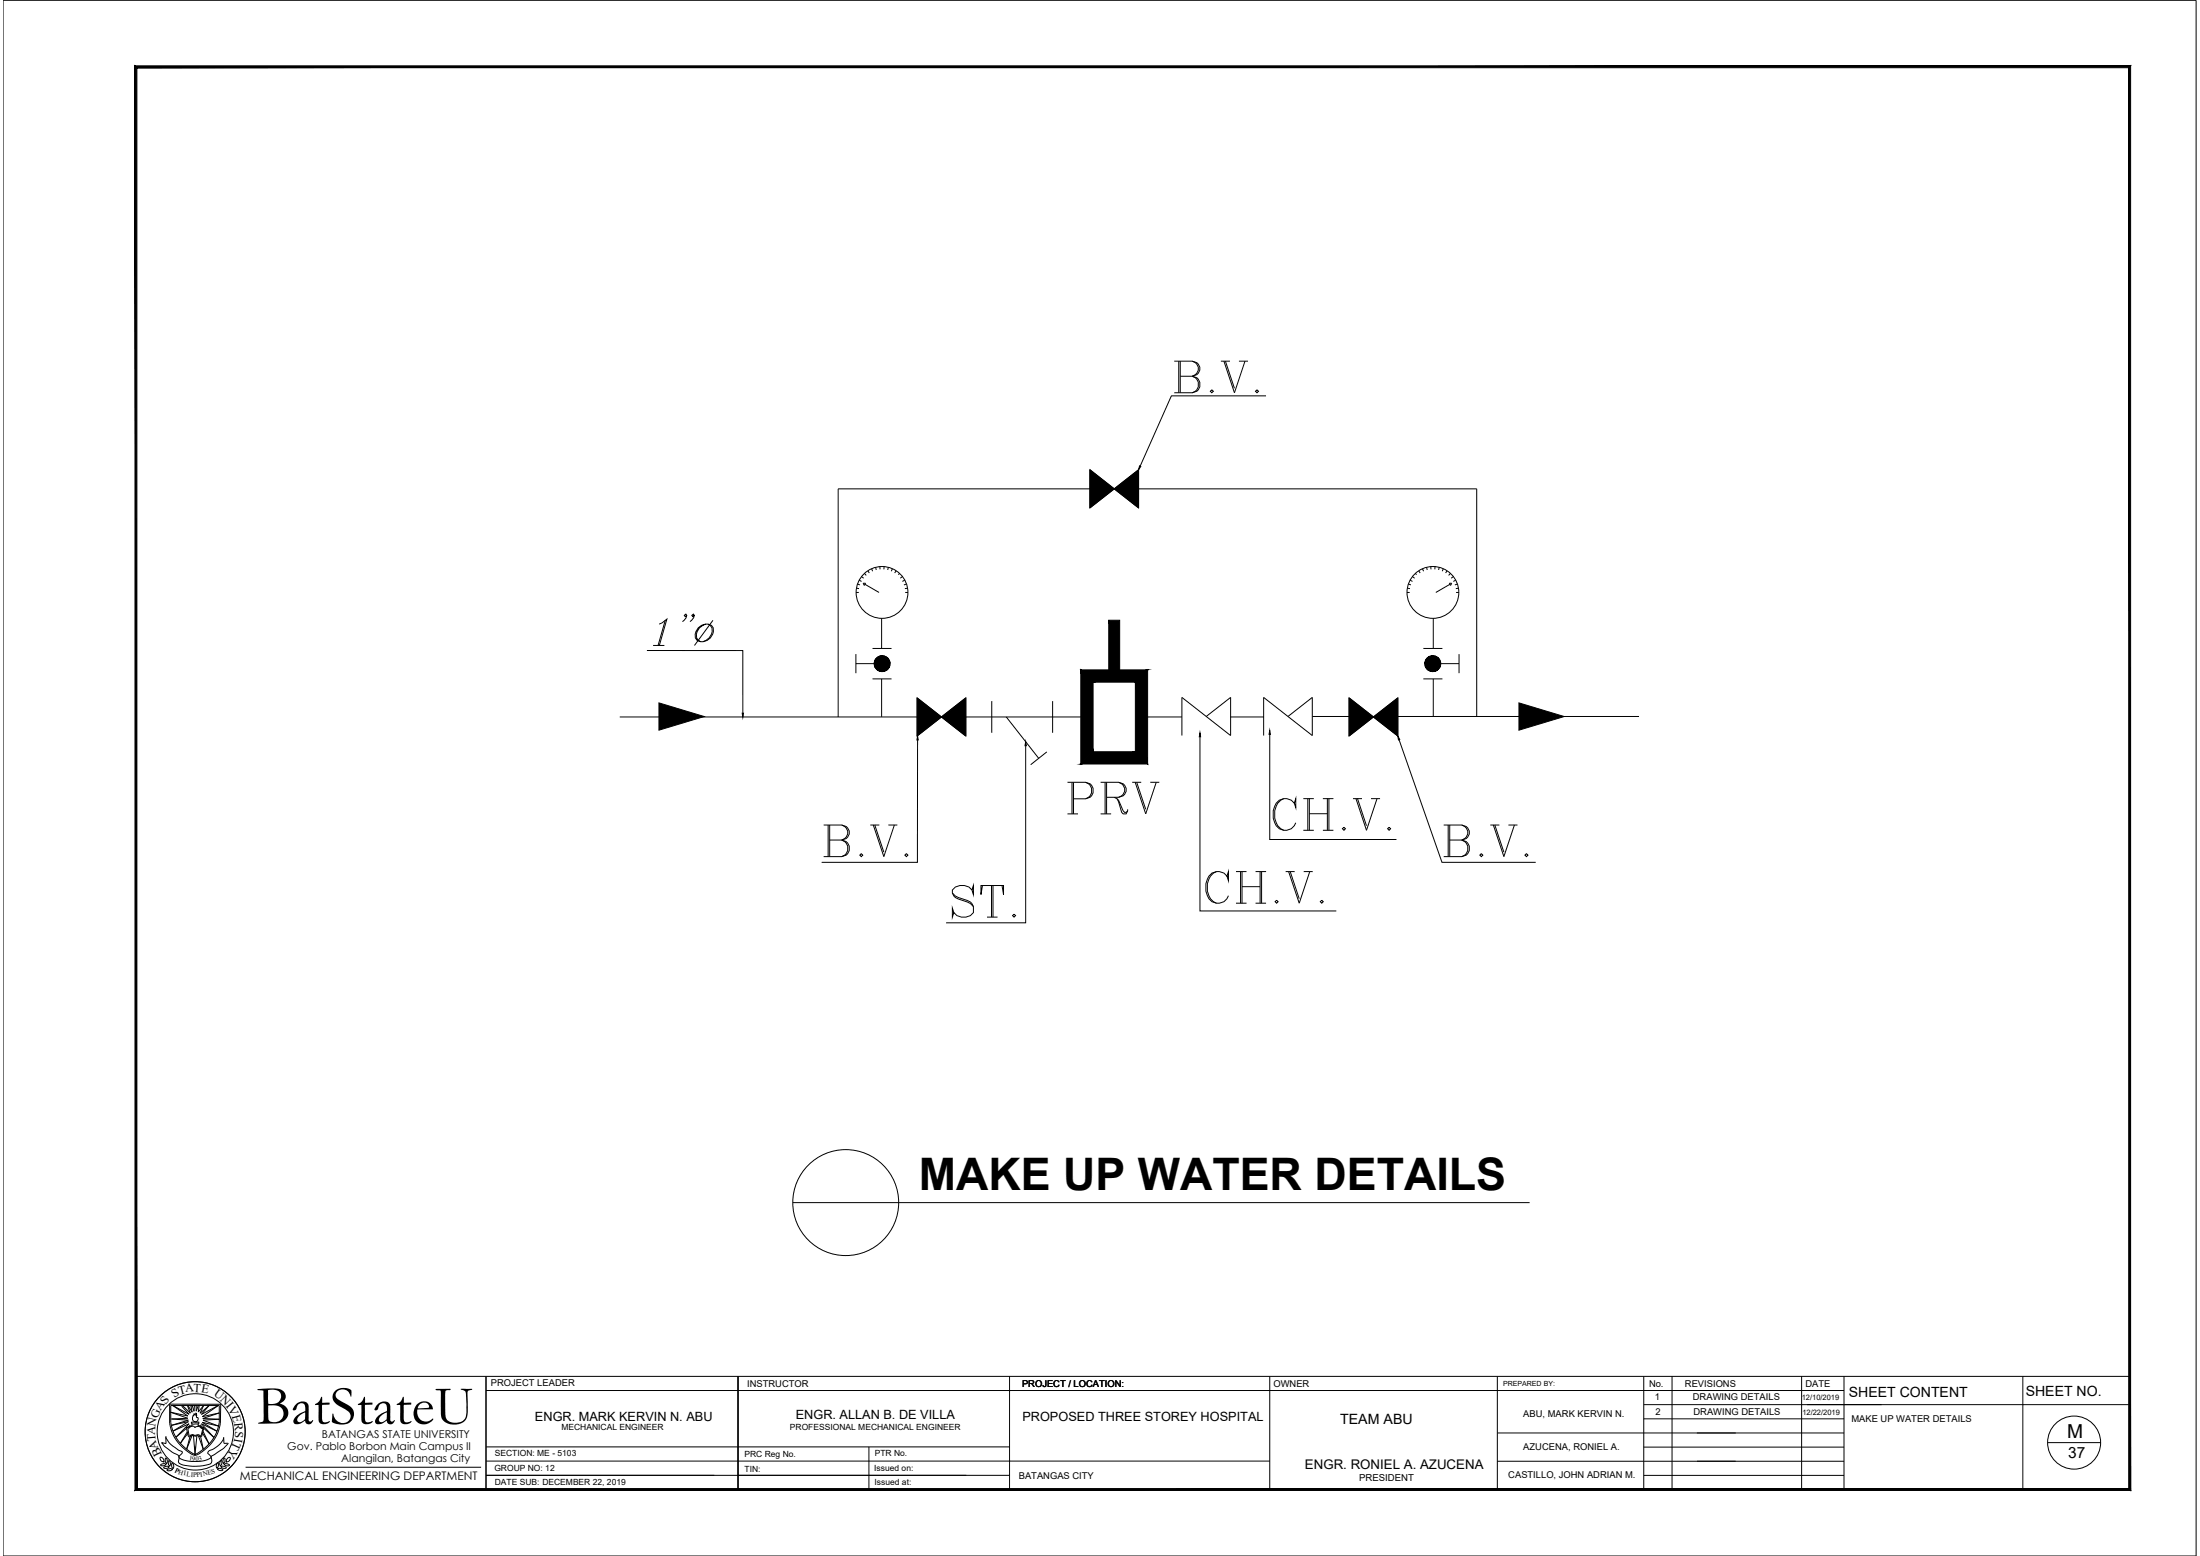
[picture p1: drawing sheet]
<svg xmlns="http://www.w3.org/2000/svg" width="420mm" height="297mm" viewBox="0 0 420 297" stroke-linecap="round" stroke-linejoin="round" font-family="sans-serif">
<!-- layer: .1 -->
<path d="M.6 .1h418.8" fill="none" stroke="#000" stroke-width=".19"/>
<!-- layer: 0 -->
<g fill="none" stroke="#000" stroke-width=".19">
<path d="M241.8 75.6h-18.1l-5.9 13.4M208.2 89.7v7.3l9.2-7.3v7.3zM125.9 119.1l.5-.2 1-.7-1.5 5M127.1 118.4l-1.4 4.8M131.2 117.5l-.3 .2-.2-.2 .3-.3 .2 .3-.2 .4-.7 .8M132.6 117.5l-.3 .2-.2-.2 .3-.3 .2 .3-.1 .4-.7 .8M134.7 119.1a2.25 2.25 0 0 0-1.9 2.7 1.71 1.71 0 0 0 2.9 0 1.76 1.76 0 0 0 .2-2.4 2.06 2.06 0 0 0-2.2 .3 2.06 2.06 0 0 0-.7 2.1l.4 .5 .4 .2M135.2 119.1a1.3 1.3 0 0 1 .7 2l-.5 .7-1.1 .7M136.2 118.4l-3.6 4.8M163.5 113.1h.5M163.6 112.3l.5 .1M163.8 111.5l.4 .2"/>
<path d="M164.1 110.8l.4 .2M164.5 110.1l.4 .3M164.8 111.3h.5l-.2 .5zM165.1 109.5l.3 .3M165.2 111.5l2.7 1.6M165.7 109l.3 .4M166.5 108.6l.2 .4M167.2 108.3l.2 .5M168 108.2l.1 .5M168.4 118.1v5.7M168.8 108.2v.5M169.7 108.3l-.2 .5"/>
<path d="M170.4 108.6l-.2 .4M171.2 109l-.3 .4M171.8 109.5l-.2 .2M172.3 110.1l-.4 .3M172.8 110.8l-.5 .2M172.9 113.1h.5M173.1 111.5l-.5 .2M173.3 112.3l-.5 .1M268.7 113.1h.5M268.8 112.3l.5 .1M269 111.5l.5 .2M269.3 110.8l.5 .2"/>
<path d="M269.7 110.1l.5 .3M270.3 109.5l.2 .2M270.9 109l.3 .4M271.7 108.6l.2 .4M272.4 108.3l.2 .5M273.3 108.2v.5M273.7 118.1v5.7M274.1 108.2l-.1 .5M274.9 108.3l-.2 .5M275.6 108.6l-.2 .4M276.4 109l-.3 .4M276.8 111.3h.5l-.3 .5z"/>
<path d="M276.9 111.5l-2.7 1.6M277 109.5l-.3 .3M277.6 110.1l-.4 .3M278 110.8l-.4 .2M278.1 113.1h.5M278.3 111.5l-.4 .2M278.5 112.3l-.5 .1M118.4 136.9h89.2M123.5 124.2h18.4v12M124.7 123.2h2.2M160.1 136.9v-43.6h121.9v43.6M163.5 126.7h5"/>
<path d="M163.5 124.9v3.6M166.6 123.8h3.7M166.6 129.6h3.7M168.4 129.6v7.2M175.2 133.2l9.2 7.3v-7.3l-9.2 7.3zM189.4 133.8v6.1M192.2 136.9l6.2 7.9M201 133.8v6.1M218 136.9h7.7M230.4 136.8l4.6-3.7v7.3l-9.3-7.3v7.3M235 136.9h6.3M246 136.8l4.6-3.7v7.3l-9.3-7.3v7.3"/>
<path d="M250.6 136.8h62.4M257.7 133.2v7.3l9.3-7.3v7.3zM271.8 123.8h3.7M271.8 129.6h3.7M273.6 126.7h5M273.7 129.6v7.2M278.6 124.9v3.6M175.2 141.3v23.3h-18.3M195.9 142.4v33.8h-15.2M199.9 143.5l-3.1 2.5M229.2 140.6v33.3h26M242.5 140.2v20.1h24.2"/>
<path d="M267.2 141.2l8.2 23.4h17.9M151.4 229.6h140.7"/>
<circle cx="168.4" cy="113.1" r="4.9"/>
<circle cx="273.7" cy="113.1" r="4.9"/>
<circle cx="161.5" cy="229.6" r="10.1"/>
</g>
<g fill="#000" stroke="#000" stroke-width=".19">
<path d="M208.2 89.7l4.6 3.6-4.6 3.7zM212.8 93.3l4.6-3.6v7.3zM217.6 88.9l.3 .1-.5 .7zM125.8 134.2l8.7 2.6-8.7 2.6zM141.7 136.2h.3l-.1 .7zM168.5 126.7h1.5v.2zM273.6 126.7h1.5v.2zM290.1 134.2l8.6 2.6-8.6 2.6zM175.2 140.5l.2 .8h-.3zM175.2 133.2l4.6 3.7-4.6 3.6zM179.8 136.9l4.6-3.7v7.3zM195.9 141.6l.1 .8h-.2z"/>
<path d="M229.2 139.9l.1 .7h-.3zM242.5 139.4l.1 .8h-.2zM257.7 133.2l4.6 3.7-4.6 3.6zM262.3 136.9l4.7-3.7v7.3zM267 140.5l.3 .7-.2 .1z"/>
<path d="M167 126.9v.3l1.5-.5zM167 127.2l1.5-.5-1.4 .7zM167.1 127.4l.1 .2 1.3-.9z"/>
<path d="M167 126.2v.3l1.5 .2zM167 126.5l1.5 .2h-1.5zM167 126.7v.2l1.5-.2z"/>
<path d="M167.2 127.6l.2 .2 1.1-1.1zM168.5 126.7l-.9 1.2-.2-.1zM168.5 126.7l-.9 1.2 .2 .1z"/>
<path d="M167.4 125.6l-.2 .2 1.3 .9zM167.2 125.8l1.3 .9-1.4-.7zM167.1 126l-.1 .2 1.5 .5z"/>
<path d="M168.5 126.7l-.7 1.3 .2 .1zM168.5 126.7l-.3 1.5-.2-.1zM168.5 126.7l-.3 1.5h.3z"/>
<path d="M167.8 125.3l.7 1.4-.5-1.4zM167.6 125.5l.2-.2 .7 1.4zM167.4 125.6l1.1 1.1-.9-1.2z"/>
<path d="M168.5 126.7v1.5h.2zM168.5 126.7l.4 1.4-.2 .1zM168.5 126.7l.4 1.4 .3-.1z"/>
<path d="M168.5 125.2v1.5l.2-1.5zM168.2 125.2h.3v1.5zM168 125.3l.5 1.4-.3-1.5z"/>
<path d="M168.5 126.7l.7 1.3 .2-.1zM168.5 126.7l1 1.1-.1 .1zM168.5 126.7l1 1.1 .2-.2z"/>
<path d="M169.2 125.3l-.7 1.4 .9-1.2zM168.9 125.3h.3l-.7 1.4zM168.7 125.2l-.2 1.5 .4-1.4z"/>
<path d="M168.5 126.7l1.2 .9 .1-.2zM168.5 126.7l1.4 .5-.1 .2zM168.5 126.7l1.4 .5 .1-.3z"/>
<path d="M168.5 126.7l1.3-.7-.1-.2zM168.5 126.7l1-1.1 .2 .2zM169.4 125.5l-.9 1.2 1-1.1z"/>
<path d="M168.5 126.7h1.5v-.2zM168.5 126.7l1.4-.5 .1 .3zM168.5 126.7l1.4-.5-.1-.2z"/>
<path d="M211.8 118.4v10.7h2zM211.8 118.4h2v10.7z"/>
<path d="M219.2 127.9l-2.4 2.3 2.4 15.6zM216.8 130.2l2.4 15.6-2.4-2.3zM206.4 145.8h12.8l-2.4-2.3zM206.4 145.8l2.4-2.3h8zM206.4 127.9v17.9l2.4-2.3zM206.4 127.9l2.4 2.3v13.3zM206.4 127.9l2.4 2.3 10.4-2.3zM208.8 130.2l10.4-2.3-2.4 2.3z"/>
<path d="M272.1 126.9l.1 .3 1.4-.5zM272.2 127.2l1.4-.5-1.3 .7zM272.3 127.4l.1 .2 1.2-.9z"/>
<path d="M272.2 126.2l-.1 .3 1.5 .2zM272.1 126.5l1.5 .2h-1.5zM272.1 126.7v.2l1.5-.2z"/>
<path d="M272.4 127.6l.2 .2 1-1.1zM272.6 127.8l1-1.1-.9 1.2zM273.6 126.7l-.9 1.2 .2 .1z"/>
<path d="M272.6 125.6l-.2 .2 1.2 .9zM272.4 125.8l1.2 .9-1.3-.7zM272.3 126l-.1 .2 1.4 .5z"/>
<path d="M273.6 126.7l-.7 1.3 .3 .1zM273.6 126.7l-.2 1.5-.2-.1zM273.6 126.7l-.2 1.5h.2z"/>
<path d="M272.9 125.3l.7 1.4-.4-1.4zM272.7 125.5l.2-.2 .7 1.4zM272.6 125.6l1 1.1-.9-1.2z"/>
<path d="M273.6 126.7v1.5h.3zM273.6 126.7l.5 1.4-.2 .1zM273.6 126.7l.5 1.4 .2-.1z"/>
<path d="M273.6 125.2v1.5l.3-1.5zM273.4 125.2h.2v1.5zM273.2 125.3l.4 1.4-.2-1.5z"/>
<path d="M273.6 126.7l.7 1.3 .2-.1zM273.6 126.7l1.1 1.1-.2 .1zM273.6 126.7l1.1 1.1 .1-.2z"/>
<path d="M274.3 125.3l-.7 1.4 .9-1.2zM274.1 125.3h.2l-.7 1.4zM273.9 125.2l-.3 1.5 .5-1.4z"/>
<path d="M273.6 126.7l1.2 .9 .2-.2zM273.6 126.7l1.5 .5-.1 .2zM273.6 126.7l1.5 .5v-.3z"/>
<path d="M273.6 126.7l1.4-.7-.2-.2zM273.6 126.7l1.1-1.1 .1 .2zM274.5 125.5l-.9 1.2 1.1-1.1z"/>
<path d="M273.6 126.7h1.5v-.2zM273.6 126.7l1.5-.5v.3zM273.6 126.7l1.5-.5-.1-.2z"/>
</g>
<!-- layer: template -->
<g fill="none" stroke="#000" stroke-width=".19">
<path d="M.6 .1v296.9h418.8v-296.9M26 262.7h380.7M31.2 279l.1 .1a.62 .62 0 0 0-.7-.8v.1a.74 .74 0 0 0 .7 .7M31.7 274.4v1.2l-.8-.2M31.7 279.5l-.3 .3a.44 .44 0 0 1-.7-.2h.1a.7 .7 0 0 1 .9 0M31.7 274.3v.2l.3 .4a6.2 6.2 0 0 0 2.4 2.1l.3 .1a.37 .37 0 0 1-.2 .6l-.2 .2a.41 .41 0 0 0-.1 .4 .41 .41 0 0 0 .4 .3 6.6 6.6 0 0 0 5.7-.4l-.1-.2-.2-.3a.48 .48 0 0 1-.3-.6 .48 .48 0 0 1 .6-.3 3.7 3.7 0 0 0 2.4-2.4l.1 1.1h.8a7.8 7.8 0 0 1-2.8 2.3l-.4 .2-.1 .3a.85 .85 0 0 1-.5 1.3 8.6 8.6 0 0 1-5.5-.2l-.2-.3 .1-.6a.81 .81 0 0 0-.8-1l-.7-.4a4.2 4.2 0 0 1-1.7-1.5l-.1-.2h.2M31.8 274.3h-.1M31.9 279.4h-.1a.81 .81 0 0 1-.2-1 .63 .63 0 0 1 .2 1M32.4 268.1h9.8l-.1 3.6a8 8 0 0 1-4.9 6.2 8.1 8.1 0 0 1-4.8-6.2zM32.5 279.9h-.1a.84 .84 0 0 1-.2-1 .49 .49 0 0 1 .3 .7l-.1 .3M35.8 273.4l-1.4 2.1 1.4-1.8M35.8 268.3l.6 1.5-1.5-1.5-.2 .2 1.4 1.5-3.1-1.7 2.9 2-3.4-.7 3.4 1.1-3.2 .2 3.3 .2-3.3 1 3.3-.7-3 1.8 3.1-1.4-2.5 2.6 2.7-2.3"/>
<path d="M35.9 272.7l.3-.1a.72 .72 0 0 1 1.1-.1 .85 .85 0 0 1 1.3 .2h.1l-.3 1.4-.4-.2-.8 .1-.4-.1-.6 .2zM35.9 268.3l.8 1.3-.2-1.2 .2-.1 .4 1.1v-1.1M36.6 271.4v.1a.32 .32 0 0 0 .1 .4 .32 .32 0 0 0 .4 0l.8-.1 .1-.3h-1.4M36.7 272.1v.1l-1.1 .3 .4 1.7a.36 .36 0 0 0 .3 .1 .36 .36 0 0 0 .3-.2l.7 .1a.77 .77 0 0 1 1 0h.2l.4-1.6-.4-.1-.4-.3h-.3M36.7 271.8v.4M36.7 274l-1.1 2.6 .7-2.3M37.1 277.7a8.1 8.1 0 0 0 4.8-6.1v-3.3h-9.3v3.3a8.1 8.1 0 0 0 4.8 6.1M37.1 276.2h.3M37.1 276.3h.3M37.2 271.4a.76 .76 0 0 1-.2-1.3l.1-.2 .3 .2v-.3l.2 .4a.32 .32 0 0 0 .2 .5l-.1 .5-.5 .2M37.3 276.6h-.1M37.4 276.5h-.2"/>
<path d="M37.5 268.3v1.1l.4-1.1M37.6 274.1l-.4 3.5-.2-3.5M37.8 271.8v.4M37.9 274.1l.9 2.6-.5-2.5M38 268.3l-.1 1.3 1-1.3-.7 1.5 1.7-1.5-1.4 1.7 3.2-1.7-3.1 2.1 3.3-.7-3.2 1.1 3.2 .1-3.1 .2 2.9 1.1-3.1-.7 2.8 1.7-2.9-1.4 2.4 2.6-2.7-2.4M38.8 273.3l1.1 2.3-1.2-2M41.4 279.3l.2-.1a.52 .52 0 0 1 .1 .8l-.2 .2a.37 .37 0 0 1-.3-.3 .37 .37 0 0 1 .2-.3zM42 279.8h.1a.7 .7 0 0 0 .1-1v.1a.92 .92 0 0 0-.1 1M42.2 280l.4-.1a.47 .47 0 0 1 .6 .3l-.7 .1zM42.6 279.4h.1a.7 .7 0 0 0 .1-1.1l-.2 .7 .1 .4M42.8 279.5l.4-.1a.46 .46 0 0 1 .6 .3l-.7 .1zM43.3 279l-.1 .1a.61 .61 0 0 1 .8-.8v.1a.73 .73 0 0 1-.8 .7"/>
<path d="M92.8 262.7v21.6M92.8 265.4h259.4M92.8 278.9h149.7M92.8 276.2h100M140.9 262.7v21.6M165.9 276.2v8.1M192.8 262.7v21.6M242.5 262.7v21.6M286 279h66.2M286 273.6h66.2M286 262.7v21.6M313.9 270.9h38.3"/>
<path d="M313.9 268.1h92.8M313.9 262.7v21.6M313.9 276.3h38.3M319.3 262.7v21.6M344.1 262.7v21.6M352.2 262.7v21.6M386.3 262.7v21.6M391.1 275.4h10.1M31.3 280.1a.76 .76 0 0 1 1 0 .58 .58 0 0 1-1 0zM32.9 280.5l-.3 .2a.45 .45 0 0 1-.7-.1l.1-.1a.72 .72 0 0 1 .9 0M33.1 280.3h-.1a.81 .81 0 0 1-.2-1 .63 .63 0 0 1 .3 1M41.5 280.4h.1a.85 .85 0 0 1 .9 .1l.1 .1a.63 .63 0 0 1-1.1-.2z"/>
<path d="M46.9 280.1h45M92.8 281.6h100M313.9 281.7h38.3"/>
<circle cx="37.3" cy="273.3" r="9.6"/>
<circle cx="37.3" cy="273.3" r="7.3"/>
<circle cx="396.1" cy="275.4" r="5.1"/>
</g>
<path d="M26.1 284.2l-.3 .3 380.7-.3zM25.8 284.5l380.7-.3 .4 .3zM406.5 12.9v271.3l.4 .3zM406.5 12.9l.4-.3v271.9zM26.1 12.9h380.4l.4-.3zM25.8 12.6h381.1l-380.8 .3zM25.8 12.6l.3 271.6v-271.3zM25.8 12.6l.3 271.6-.3 .3z" fill="#000" stroke="#000" stroke-width=".19"/>
<text font-size="10.6" x="49" y="271.8">BatStateU</text>
<g font-size="10.1">
<text x="223" y="76.2">B.V.</text>
<text x="202.5" y="156.6">PRV</text>
<text x="242" y="159.8">CH.V.</text>
<text x="155.9" y="164.7">B.V.</text>
<text x="274.5" y="164.7">B.V.</text>
<text x="229" y="173.6">CH.V.</text>
<text x="180.6" y="176.4">ST.</text>
</g>
<text font-size="8.6" x="175.5" y="227.2">MAKE UP WATER DETAILS</text>
<text font-size="3.7" x="394.8" y="274.6">M</text>
<text font-size="2.9" x="395" y="278.3">37</text>
<g font-size="2.7">
<text x="353.1" y="266.7">SHEET CONTENT</text>
<text x="386.9" y="266.4">SHEET NO.</text>
<text x="255.9" y="271.9">TEAM ABU</text>
</g>
<text font-size="2.5" x="249.2" y="280.5">ENGR. RONIEL A. AZUCENA</text>
<g font-size="2.4">
<text x="102.2" y="271.2">ENGR. MARK KERVIN N. ABU</text>
<text x="152" y="270.9">ENGR. ALLAN B. DE VILLA</text>
<text x="195.3" y="271.3">PROPOSED THREE STOREY HOSPITAL</text>
</g>
<g font-size="2.3">
<text x="30.6" y="269.4" transform="rotate(-56 30.6 269.4)">AS</text>
<text x="33.3" y="266.8" transform="rotate(-33 33.3 266.8)">S</text>
<text x="34.3" y="266.2" transform="rotate(-15 34.3 266.2)">T</text>
<text x="35.4" y="265.8" transform="rotate(-6 35.4 265.8)">A</text>
<text x="36.9" y="265.7" transform="rotate(3 36.9 265.7)">T</text>
<text x="38.4" y="265.8" transform="rotate(11 38.4 265.8)">E</text>
<text x="40.7" y="266.4" transform="rotate(36 40.7 266.4)">U</text>
<text x="41.9" y="267.3" transform="rotate(46 41.9 267.3)">N</text>
<text x="43.1" y="268.5" transform="rotate(51 43.1 268.5)">I</text>
<text x="43.5" y="269" transform="rotate(62 43.5 269)">V</text>
<text x="29.6" y="274" transform="rotate(-85 29.6 274)">A</text>
<text x="29.7" y="272.3" transform="rotate(-78 29.7 272.3)">N</text>
<text x="29.8" y="275.1" transform="rotate(-94 29.8 275.1)">T</text>
<text x="30.1" y="270.9" transform="rotate(-66 30.1 270.9)">G</text>
<text x="44.3" y="270.3" transform="rotate(75 44.3 270.3)">E</text>
<text x="44.7" y="275.2" transform="rotate(114 44.7 275.2)">T</text>
<text x="44.7" y="271.7" transform="rotate(84 44.7 271.7)">R</text>
<text x="44.8" y="274.5" transform="rotate(100 44.8 274.5)">I</text>
<text x="44.9" y="273.2" transform="rotate(94 44.9 273.2)">S</text>
<text x="30.3" y="276.5" transform="rotate(-110 30.3 276.5)">A</text>
<text x="31" y="277.7" transform="rotate(-115 31 277.7)">B</text>
<text x="44.1" y="276.5" transform="rotate(122 44.1 276.5)">Y</text>
<text x="45.8" y="282.6">MECHANICAL ENGINEERING DEPARTMENT</text>
</g>
<g font-size="2.1">
<text x="61.5" y="274.5">BATANGAS STATE UNIVERSITY</text>
<text x="54.9" y="276.8">Gov. Pablo Borbon Main Campus II</text>
<text x="65.2" y="279.1">Alangilan, Batangas City</text>
</g>
<g font-size="1.8">
<text x="93.8" y="264.6">PROJECT LEADER</text>
<text x="142.7" y="264.7">INSTRUCTOR</text>
<text x="195.2" y="264.7">PROJECT / LOCATION:</text>
<text x="243.2" y="264.7">OWNER</text>
<text x="314.9" y="264.7">No.</text>
<text x="316" y="267.3">1</text>
<text x="321.8" y="264.7">REVISIONS</text>
<text x="323.3" y="267.4">DRAWING DETAILS</text>
<text x="344.8" y="264.7">DATE</text>
<text x="290.9" y="270.5">ABU, MARK KERVIN N.</text>
<text x="316.2" y="270.1">2</text>
<text x="323.4" y="270.1">DRAWING DETAILS</text>
<text x="353.6" y="271.4">MAKE UP WATER DETAILS</text>
<text x="290.9" y="276.8">AZUCENA, RONIEL A.</text>
<text x="194.6" y="282.4">BATANGAS CITY</text>
<text x="259.6" y="282.8">PRESIDENT</text>
<text x="288.1" y="282.1">CASTILLO, JOHN ADRIAN M.</text>
</g>
<g font-size="1.6">
<text x="107.2" y="273">MECHANICAL ENGINEER</text>
<text x="150.9" y="273">PROFESSIONAL MECHANICAL ENGINEER</text>
<text x="94.4" y="280.8">GROUP NO: 12</text>
<text x="94.5" y="278">SECTION: ME - 5103</text>
<text x="142.2" y="278.1">PRC Reg No.</text>
<text x="142.2" y="280.9">TIN:</text>
<text x="167" y="280.8">Issued on:</text>
<text x="167" y="278">PTR No.</text>
<text x="94.5" y="283.6">DATE SUB: DECEMBER 22, 2019</text>
<text x="167" y="283.6">Issued at:</text>
</g>
<g font-size="1.4">
<text x="344.1" y="267.3">12/10/2019</text>
<text x="344.2" y="270.1">12/22/2019</text>
</g>
<g font-size="1.3">
<text x="287.1" y="264.6">PREPARED BY:</text>
<text x="33.3" y="280.9" transform="rotate(27 33.3 280.9)">P</text>
<text x="34" y="281.3" transform="rotate(17 34 281.3)">H</text>
<text x="35" y="281.6" transform="rotate(8 35 281.6)">I</text>
<text x="35.6" y="281.7" transform="rotate(10 35.6 281.7)">L</text>
<text x="36.1" y="278.7" transform="rotate(9 36.1 278.7)">1</text>
<text x="36.4" y="281.9" transform="rotate(3 36.4 281.9)">I</text>
<text x="36.7" y="278.8">90</text>
<text x="36.9" y="281.9">P</text>
<text x="37.6" y="281.9" transform="rotate(-8 37.6 281.9)">PI</text>
<text x="38" y="278.8" transform="rotate(-14 38 278.8)">3</text>
<text x="38.8" y="281.9" transform="rotate(-13 38.8 281.9)">N</text>
<text x="39.8" y="281.6" transform="rotate(-14 39.8 281.6)">E</text>
<text x="40.5" y="281.4" transform="rotate(-15 40.5 281.4)">S</text>
</g>
</svg>
